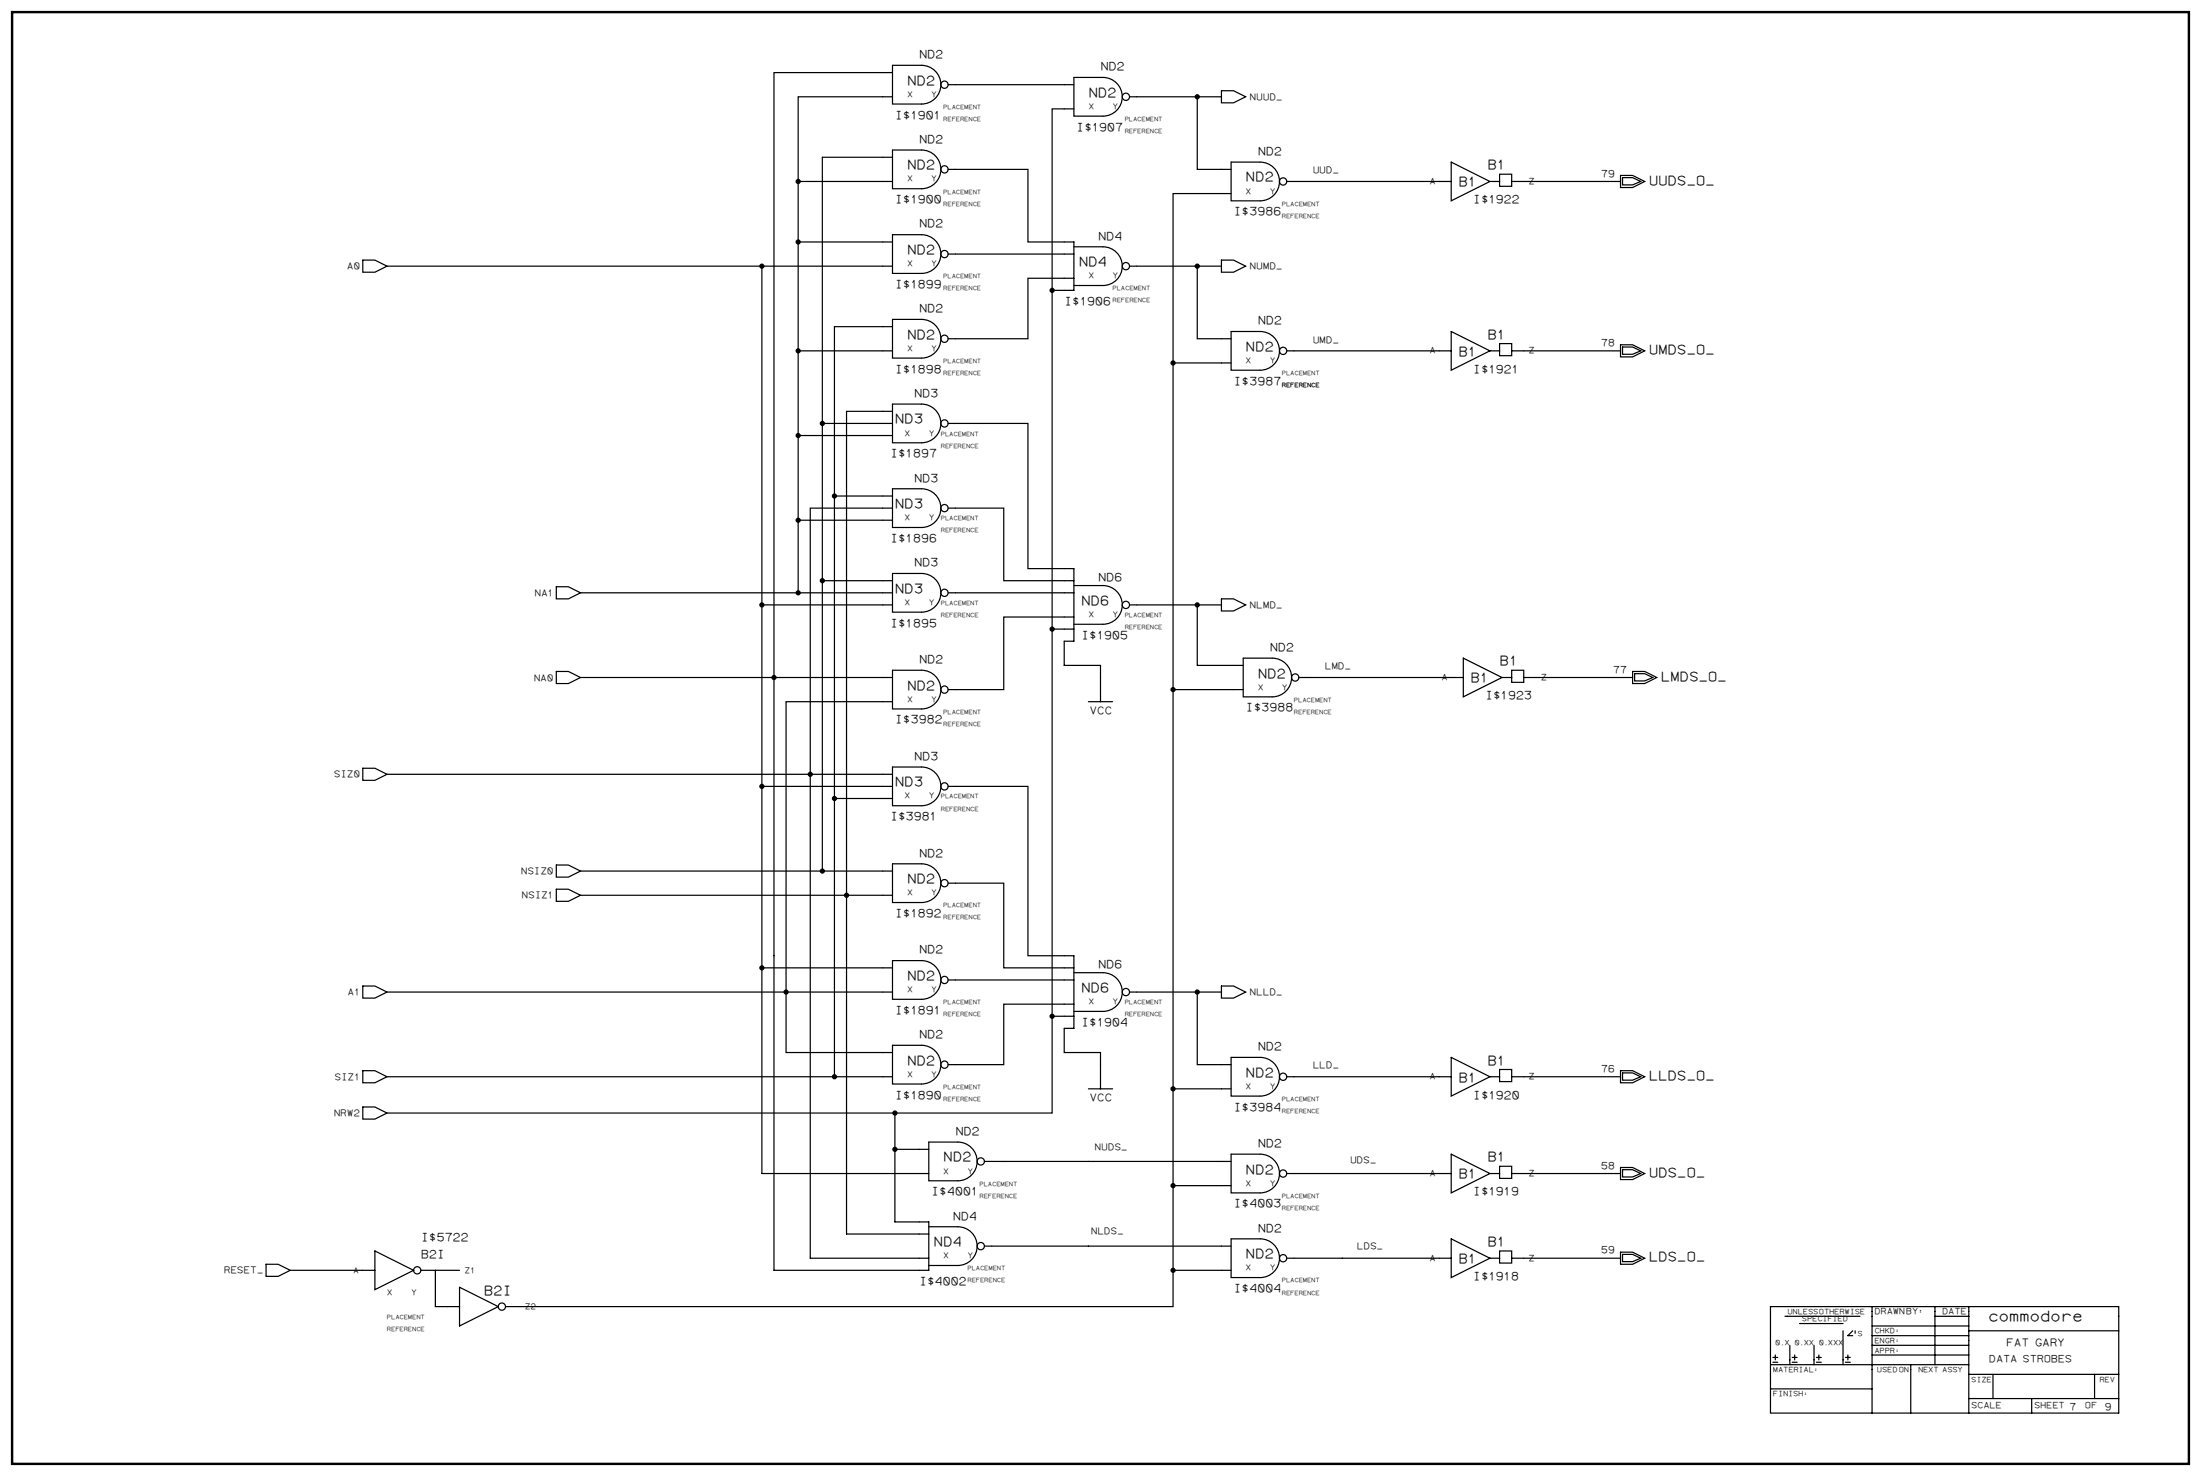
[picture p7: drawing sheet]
<svg xmlns="http://www.w3.org/2000/svg" width="1189mm" height="797mm" viewBox="0 0 1189 797" stroke-linecap="round" stroke-linejoin="round" font-family="sans-serif">
<path d="M7 7h1175v783h-1175z" fill="#fff" stroke="#fff" stroke-width=".54"/>
<path d="M7 7h1175v783h-1175z" fill="none" stroke="#000" stroke-width="1.3"/>
<g fill="none" stroke="#000" stroke-width=".65">
<path d="M482 39h-64v647h84v-26h-19v-59M482 35h16a10 10 0 0 1 10 11 10 10 0 0 1-10 10h-16zM482 52h-51v268M512 46h68M580 59h-12v542h-359M580 42h16a10 10 0 0 1 10 10 10 10 0 0 1-10 11h-16zM610 52h50M646 52v39h19M660 49h6l7 3-7 4h-6zM431 98h51M482 85h-38v385h38M482 81h16a10 10 0 0 1 10 10 10 10 0 0 1-10 11h-16z"/>
<path d="M512 91h43v40h25v26h-12M665 88h15a10 10 0 0 1 11 10 10 10 0 0 1-11 10h-15zM695 98h89M784 88l21 10-21 10zM805 98h5v-4h6v7h-6v-3M816 98h59M875 95h7l6 3-6 3h-7zM876 96h6l4 2-4 2h-6zM665 105h-32v600h-360M431 131h51M482 127h16a10 10 0 0 1 10 10 10 10 0 0 1-10 11h-16zM512 137h68"/>
<path d="M580 133h16a10 10 0 0 1 10 11 10 10 0 0 1-10 10h-16M196 140h6l7 4-7 3h-6zM209 144h202v281h71M411 144h71M580 150h-25v33h-43M610 144h36v39h19M646 144h14M660 140h6l7 4-7 3h-6zM482 176h-31v255h31M482 172h16a10 10 0 0 1 10 11 10 10 0 0 1-10 10h-16zM665 179h15a10 10 0 0 1 11 10 10 10 0 0 1-11 11h-15zM784 179l21 10-21 11z"/>
<path d="M431 189h51M633 196h32M695 189h89M805 189h5v-3h6v6h-6v-3M816 189h59M875 186h7l6 3-6 4h-7zM876 187h6l4 2-4 2h-6zM482 218h16a10 10 0 0 1 10 11 10 10 0 0 1-10 10h-16zM431 235h51M444 229h38M482 222h-25v444h45M512 229h43v78h25v39h-5v13h19v20"/>
<path d="M451 268h31M482 274h-44v144h-229M482 264h16a10 10 0 0 1 10 10 10 10 0 0 1-10 11h-16zM512 274h30v40h38M431 281h51M300 317h7l6 3-6 3h-7zM444 314h38M482 310h16a10 10 0 0 1 10 10 10 10 0 0 1-10 11h-16zM580 316h16a10 10 0 0 1 10 11 10 10 0 0 1-10 10h-16M313 320h169M411 327h71M512 320h68"/>
<path d="M568 340h12M580 333h-38v39h-30M610 327h36v32h25M646 327h14M660 323h6l7 4-7 3h-6zM671 355h16a10 10 0 0 1 10 11 10 10 0 0 1-10 10h-16zM790 355l21 11-21 10zM300 363h7l6 3-6 3h-7zM313 366h169M482 379h-58v189h58M482 362h16a10 10 0 0 1 10 10 10 10 0 0 1-10 11h-16zM588 379h13"/>
<path d="M633 372h38M701 366h89M811 366h5v-4h7v6h-7v-2M823 366h59M882 363h6l7 3-7 3h-6zM883 364h5l4 2-4 2h-5zM196 415h6l7 3-7 3h-6zM482 414h16a10 10 0 0 1 10 11 10 10 0 0 1-10 10h-16zM482 418h-44v261h64M411 425v98h71M451 431v150h31M512 425h43v91h25v39h-5v13h19v20"/>
<path d="M300 467h7l6 3-6 4h-7zM313 470h131M482 466h16a10 10 0 0 1 10 11 10 10 0 0 1-10 10h-16zM512 477h30v46h38M300 480h7l6 3-6 4h-7zM313 483h169M482 519h16a10 10 0 0 1 10 10 10 10 0 0 1-10 11h-16zM196 532h6l7 4-7 3h-6zM209 536h273M411 523v111h91M512 529h68M580 525h16a10 10 0 0 1 10 11 10 10 0 0 1-10 10h-16"/>
<path d="M610 536h50M646 536v39h19M660 532h6l7 4-7 3h-6zM568 549h12M580 542h-38v33h-30M196 578h6l7 3-7 4h-6zM482 564h16a10 10 0 0 1 10 11 10 10 0 0 1-10 10h-16zM665 571h15a10 10 0 0 1 11 10 10 10 0 0 1-11 11h-15zM784 571l21 10-21 11zM875 578h7l6 3-6 4h-7zM876 579h6l4 2-4 2h-6zM196 598h6l7 3-7 3h-6z"/>
<path d="M209 581h242M588 588h13M633 588h32M695 581h89M805 581h5v-4h6v7h-6v-3M816 581h59M502 617h15a10 10 0 0 1 11 10 10 10 0 0 1-11 11h-15zM483 621h19M532 627h133M665 623h15a10 10 0 0 1 11 11 10 10 0 0 1-11 10h-15zM695 634h89M784 623l21 11-21 10z"/>
<path d="M805 634h5v-4h6v6h-6v-2M816 634h59M875 630h7l6 4-6 3h-7zM876 632h6l4 2-4 1h-6zM633 640h32M202 675l21 11-21 10zM502 662h15a10 10 0 0 1 11 11 10 10 0 0 1-11 10h-15M532 673h133M665 669h15a10 10 0 0 1 11 10 10 10 0 0 1-11 11h-15zM695 679h89M784 669l21 10-21 11zM805 679h5v-4h6v7h-6v-3"/>
<path d="M816 679h59M875 676h7l6 3-6 4h-7zM876 677h6l4 2-4 2h-6zM144 683h6l7 3-7 3h-6zM157 686h45M227 686h21M235 686v19h13M248 695l21 10-21 11zM633 686h32M956 705h188v58h-188zM964 711h40M972 715h23"/>
<path d="M995 719v18M1000 719l-2 2h2M1002 719v1M1011 705v58M1011 716h52M1045 705v32M1045 711h18M1063 705v58M1063 719h81M956 737h107M957 736h3M957 733h3"/>
<path d="M959 732v2M966 726v11M968 736h2M968 733h2M969 732v2M980 726v11M981 736h2M981 733h2M982 732v2M997 736h2M997 733h2M998 732v2"/>
<path d="M1011 732h52M1011 726h52M1011 721h52M1032 737v26M956 750h55M1063 755h81M1063 742h81M1076 742v13M1097 755v8M1131 742v13"/>
<circle cx="510" cy="46" r="2"/>
<circle cx="608" cy="52" r="2"/>
<circle cx="510" cy="91" r="2"/>
<circle cx="693" cy="98" r="2"/>
<circle cx="510" cy="137" r="2"/>
<circle cx="608" cy="144" r="2"/>
<circle cx="510" cy="183" r="2"/>
<circle cx="693" cy="189" r="2"/>
<circle cx="510" cy="229" r="2"/>
<circle cx="510" cy="274" r="2"/>
<circle cx="510" cy="320" r="2"/>
<circle cx="608" cy="327" r="2"/>
<circle cx="510" cy="372" r="2"/>
<circle cx="699" cy="366" r="2"/>
<circle cx="510" cy="425" r="2"/>
<circle cx="510" cy="477" r="2"/>
<circle cx="510" cy="529" r="2"/>
<circle cx="608" cy="536" r="2"/>
<circle cx="510" cy="575" r="2"/>
<circle cx="693" cy="581" r="2"/>
<circle cx="530" cy="627" r="2"/>
<circle cx="693" cy="634" r="2"/>
<circle cx="530" cy="673" r="2"/>
<circle cx="693" cy="679" r="2"/>
<circle cx="225" cy="686" r="2"/>
<circle cx="271" cy="705" r="2"/>
</g>
<g fill="#000" stroke="#000" stroke-width=".65">
<circle cx="646" cy="52" r="1.1"/>
<circle cx="431" cy="98" r="1.1"/>
<circle cx="431" cy="131" r="1.1"/>
<circle cx="411" cy="144" r="1.1"/>
<circle cx="568" cy="157" r="1.1"/>
<circle cx="646" cy="144" r="1.1"/>
<circle cx="431" cy="189" r="1.1"/>
<circle cx="633" cy="196" r="1.1"/>
<circle cx="431" cy="235" r="1.1"/>
<circle cx="444" cy="229" r="1.1"/>
<circle cx="451" cy="268" r="1.1"/>
<circle cx="431" cy="281" r="1.1"/>
<circle cx="444" cy="314" r="1.1"/>
<circle cx="411" cy="327" r="1.1"/>
<circle cx="431" cy="320" r="1.1"/>
<circle cx="568" cy="340" r="1.1"/>
<circle cx="646" cy="327" r="1.1"/>
<circle cx="418" cy="366" r="1.1"/>
<circle cx="633" cy="372" r="1.1"/>
<circle cx="438" cy="418" r="1.1"/>
<circle cx="411" cy="425" r="1.1"/>
<circle cx="451" cy="431" r="1.1"/>
<circle cx="444" cy="470" r="1.1"/>
<circle cx="457" cy="483" r="1.1"/>
<circle cx="411" cy="523" r="1.1"/>
<circle cx="424" cy="536" r="1.1"/>
<circle cx="646" cy="536" r="1.1"/>
<circle cx="568" cy="549" r="1.1"/>
<circle cx="451" cy="581" r="1.1"/>
<circle cx="633" cy="588" r="1.1"/>
<circle cx="483" cy="601" r="1.1"/>
<circle cx="483" cy="621" r="1.1"/>
<circle cx="633" cy="640" r="1.1"/>
<circle cx="633" cy="686" r="1.1"/>
</g>
<text font-size="8" x="1074" y="713">commodore</text>
<g font-size="7.3">
<text x="490" y="46">ND2</text>
<text x="588" y="52">ND2</text>
<text x="490" y="91">ND2</text>
<text x="803" y="91">B1</text>
<text x="673" y="98">ND2</text>
<text x="788" y="101">B1</text>
<text x="890" y="100">UUDS_O_</text>
<text x="490" y="137">ND2</text>
<text x="582" y="144">ND4</text>
<text x="490" y="183">ND2</text>
<text x="803" y="183">B1</text>
<text x="673" y="189">ND2</text>
<text x="890" y="191">UMDS_O_</text>
<text x="788" y="192">B1</text>
<text x="483" y="229">ND3</text>
<text x="483" y="274">ND3</text>
<text x="483" y="320">ND3</text>
<text x="584" y="327">ND6</text>
<text x="810" y="359">B1</text>
<text x="679" y="366">ND2</text>
<text x="794" y="368">B1</text>
<text x="897" y="368">LMDS_O_</text>
<text x="490" y="372">ND2</text>
<text x="483" y="425">ND3</text>
<text x="490" y="477">ND2</text>
<text x="490" y="529">ND2</text>
<text x="584" y="536">ND6</text>
<text x="490" y="575">ND2</text>
<text x="803" y="575">B1</text>
<text x="673" y="581">ND2</text>
<text x="788" y="584">B1</text>
<text x="890" y="583">LLDS_O_</text>
<text x="509" y="627">ND2</text>
<text x="803" y="627">B1</text>
<text x="673" y="634">ND2</text>
<text x="890" y="635">UDS_O_</text>
<text x="788" y="636">B1</text>
<text x="504" y="673">ND4</text>
<text x="803" y="673">B1</text>
<text x="673" y="679">ND2</text>
<text x="788" y="682">B1</text>
<text x="890" y="681">LDS_O_</text>
<text x="261" y="699">B2I</text>
</g>
<g font-size="6.3">
<text x="496" y="31">ND2</text>
<text x="594" y="38">ND2</text>
<text x="483" y="64">I$1901</text>
<text x="581" y="71">I$1907</text>
<text x="496" y="77">ND2</text>
<text x="679" y="84">ND2</text>
<text x="483" y="110">I$1900</text>
<text x="795" y="110">I$1922</text>
<text x="666" y="116">I$3986</text>
<text x="496" y="123">ND2</text>
<text x="593" y="129">ND4</text>
<text x="483" y="155">I$1899</text>
<text x="575" y="165">I$1906</text>
<text x="496" y="169">ND2</text>
<text x="679" y="175">ND2</text>
<text x="483" y="201">I$1898</text>
<text x="795" y="201">I$1921</text>
<text x="666" y="208">I$3987</text>
<text x="494" y="214">ND3</text>
<text x="481" y="247">I$1897</text>
<text x="494" y="260">ND3</text>
<text x="481" y="293">I$1896</text>
<text x="494" y="306">ND3</text>
<text x="593" y="314">ND6</text>
<text x="481" y="338">I$1895</text>
<text x="584" y="345">I$1905</text>
<text x="686" y="351">ND2</text>
<text x="496" y="358">ND2</text>
<text x="802" y="378">I$1923</text>
<text x="673" y="384">I$3988</text>
<text x="483" y="391">I$3982</text>
<text x="494" y="410">ND3</text>
<text x="481" y="443">I$3981</text>
<text x="496" y="462">ND2</text>
<text x="483" y="495">I$1892</text>
<text x="496" y="515">ND2</text>
<text x="593" y="523">ND6</text>
<text x="483" y="547">I$1891</text>
<text x="584" y="554">I$1904</text>
<text x="496" y="560">ND2</text>
<text x="679" y="567">ND2</text>
<text x="483" y="593">I$1890</text>
<text x="795" y="593">I$1920</text>
<text x="666" y="600">I$3984</text>
<text x="516" y="613">ND2</text>
<text x="679" y="619">ND2</text>
<text x="503" y="645">I$4001</text>
<text x="795" y="645">I$1919</text>
<text x="666" y="652">I$4003</text>
<text x="515" y="658">ND4</text>
<text x="679" y="665">ND2</text>
<text x="227" y="670">I$5722</text>
<text x="227" y="679">B2I</text>
<text x="496" y="694">I$4002</text>
<text x="795" y="691">I$1918</text>
<text x="666" y="698">I$4004</text>
</g>
<g font-size="5.8">
<text x="588" y="385">VCC</text>
<text x="588" y="594">VCC</text>
<text x="1083" y="727">FAT GARY</text>
</g>
<g font-size="5.4">
<text x="864" y="95">79</text>
<text x="864" y="187">78</text>
<text x="871" y="363">77</text>
<text x="864" y="579">76</text>
<text x="864" y="631">58</text>
<text x="864" y="677">59</text>
<text x="1074" y="736">DATA STROBES</text>
<text x="1117" y="761">7</text>
<text x="1136" y="761">9</text>
</g>
<g font-size="5.1">
<text x="675" y="54">NUUD_</text>
<text x="709" y="94">UUD_</text>
<text x="187" y="145">A0</text>
<text x="675" y="145">NUMD_</text>
<text x="709" y="185">UMD_</text>
<text x="289" y="322">NA1</text>
<text x="675" y="328">NLMD_</text>
<text x="715" y="361">LMD_</text>
<text x="288" y="367">NA0</text>
<text x="180" y="420">SIZ0</text>
<text x="281" y="472">NSIZ0</text>
<text x="282" y="485">NSIZ1</text>
<text x="188" y="537">A1</text>
<text x="675" y="537">NLLD_</text>
<text x="709" y="577">LLD_</text>
<text x="181" y="583">SIZ1</text>
<text x="180" y="603">NRW2</text>
<text x="591" y="621">NUDS_</text>
<text x="729" y="628">UDS_</text>
<text x="589" y="666">NLDS_</text>
<text x="733" y="674">LDS_</text>
<text x="121" y="688">RESET_</text>
</g>
<g font-size="4.7">
<text x="772" y="99">A</text>
<text x="825" y="99">Z</text>
<text x="772" y="191">A</text>
<text x="825" y="191">Z</text>
<text x="778" y="367">A</text>
<text x="832" y="367">Z</text>
<text x="772" y="583">A</text>
<text x="825" y="583">Z</text>
<text x="772" y="635">A</text>
<text x="825" y="635">Z</text>
<text x="772" y="681">A</text>
<text x="825" y="681">Z</text>
<text x="1012" y="709">DRAWNBY:</text>
<text x="1049" y="709">DATE</text>
<text x="1064" y="760">SCALE</text>
<text x="1098" y="760">SHEET</text>
<text x="1126" y="760">OF</text>
</g>
<g font-size="4.4">
<text x="490" y="52">X</text>
<text x="503" y="52">Y</text>
<text x="588" y="59">X</text>
<text x="601" y="59">Y</text>
<text x="490" y="98">X</text>
<text x="503" y="98">Y</text>
<text x="673" y="105">X</text>
<text x="686" y="105">Y</text>
<text x="490" y="144">X</text>
<text x="503" y="144">Y</text>
<text x="588" y="150">X</text>
<text x="601" y="150">Y</text>
<text x="490" y="189">X</text>
<text x="503" y="189">Y</text>
<text x="673" y="196">X</text>
<text x="686" y="196">Y</text>
<text x="488" y="235">X</text>
<text x="502" y="235">Y</text>
<text x="488" y="281">X</text>
<text x="502" y="281">Y</text>
<text x="488" y="327">X</text>
<text x="502" y="327">Y</text>
<text x="588" y="333">X</text>
<text x="601" y="333">Y</text>
<text x="679" y="372">X</text>
<text x="692" y="372">Y</text>
<text x="490" y="379">X</text>
<text x="503" y="379">Y</text>
<text x="488" y="431">X</text>
<text x="502" y="431">Y</text>
<text x="490" y="483">X</text>
<text x="503" y="483">Y</text>
<text x="490" y="536">X</text>
<text x="503" y="536">Y</text>
<text x="588" y="542">X</text>
<text x="601" y="542">Y</text>
<text x="490" y="581">X</text>
<text x="503" y="581">Y</text>
<text x="673" y="588">X</text>
<text x="686" y="588">Y</text>
<text x="509" y="634">X</text>
<text x="522" y="634">Y</text>
<text x="673" y="640">X</text>
<text x="686" y="640">Y</text>
<text x="509" y="679">X</text>
<text x="522" y="679">Y</text>
<text x="191" y="687">A</text>
<text x="251" y="687">Z1</text>
<text x="673" y="686">X</text>
<text x="686" y="686">Y</text>
<text x="209" y="699">X</text>
<text x="222" y="699">Y</text>
<text x="283" y="707">Z2</text>
</g>
<g font-size="4">
<text x="965" y="709">UNLESSOTHERWISE</text>
<text x="973" y="713">SPECIFIED</text>
<text x="1012" y="720">CHKD:</text>
<text x="1003" y="721">S</text>
<text x="1012" y="725">ENGR:</text>
<text x="959" y="726">0.X</text>
<text x="969" y="726">0.XX 0.XXX</text>
<text x="1012" y="730">APPR:</text>
<text x="957" y="741">MATERIAL:</text>
<text x="1013" y="741">USED ON</text>
<text x="1036" y="741">NEXT ASSY</text>
<text x="1064" y="746">SIZE</text>
<text x="1134" y="746">REV</text>
<text x="957" y="754">FINISH:</text>
</g>
<g font-size="3.3">
<text x="509" y="59">PLACEMENT</text>
<text x="509" y="65">REFERENCE</text>
<text x="607" y="65">PLACEMENT</text>
<text x="607" y="72">REFERENCE</text>
<text x="509" y="105">PLACEMENT</text>
<text x="509" y="111">REFERENCE</text>
<text x="692" y="111">PLACEMENT</text>
<text x="692" y="118">REFERENCE</text>
<text x="509" y="150">PLACEMENT</text>
<text x="509" y="157">REFERENCE</text>
<text x="601" y="157">PLACEMENT</text>
<text x="601" y="163">REFERENCE</text>
<text x="509" y="196">PLACEMENT</text>
<text x="509" y="202">REFERENCE</text>
<text x="692" y="202">PLACEMENT</text>
<text x="692" y="209">REFERENCE</text>
<text x="508" y="235">PLACEMENT</text>
<text x="508" y="242">REFERENCE</text>
<text x="508" y="281">PLACEMENT</text>
<text x="508" y="287">REFERENCE</text>
<text x="508" y="327">PLACEMENT</text>
<text x="508" y="333">REFERENCE</text>
<text x="607" y="333">PLACEMENT</text>
<text x="607" y="340">REFERENCE</text>
<text x="699" y="379">PLACEMENT</text>
<text x="509" y="385">PLACEMENT</text>
<text x="699" y="385">REFERENCE</text>
<text x="509" y="392">REFERENCE</text>
<text x="508" y="431">PLACEMENT</text>
<text x="508" y="438">REFERENCE</text>
<text x="509" y="490">PLACEMENT</text>
<text x="509" y="496">REFERENCE</text>
<text x="509" y="542">PLACEMENT</text>
<text x="607" y="542">PLACEMENT</text>
<text x="509" y="549">REFERENCE</text>
<text x="607" y="549">REFERENCE</text>
<text x="509" y="588">PLACEMENT</text>
<text x="509" y="594">REFERENCE</text>
<text x="692" y="594">PLACEMENT</text>
<text x="692" y="601">REFERENCE</text>
<text x="529" y="640">PLACEMENT</text>
<text x="529" y="647">REFERENCE</text>
<text x="692" y="647">PLACEMENT</text>
<text x="692" y="653">REFERENCE</text>
<text x="522" y="686">PLACEMENT</text>
<text x="522" y="692">REFERENCE</text>
<text x="692" y="692">PLACEMENT</text>
<text x="692" y="699">REFERENCE</text>
<text x="209" y="712">PLACEMENT</text>
<text x="209" y="719">REFERENCE</text>
</g>
</svg>
